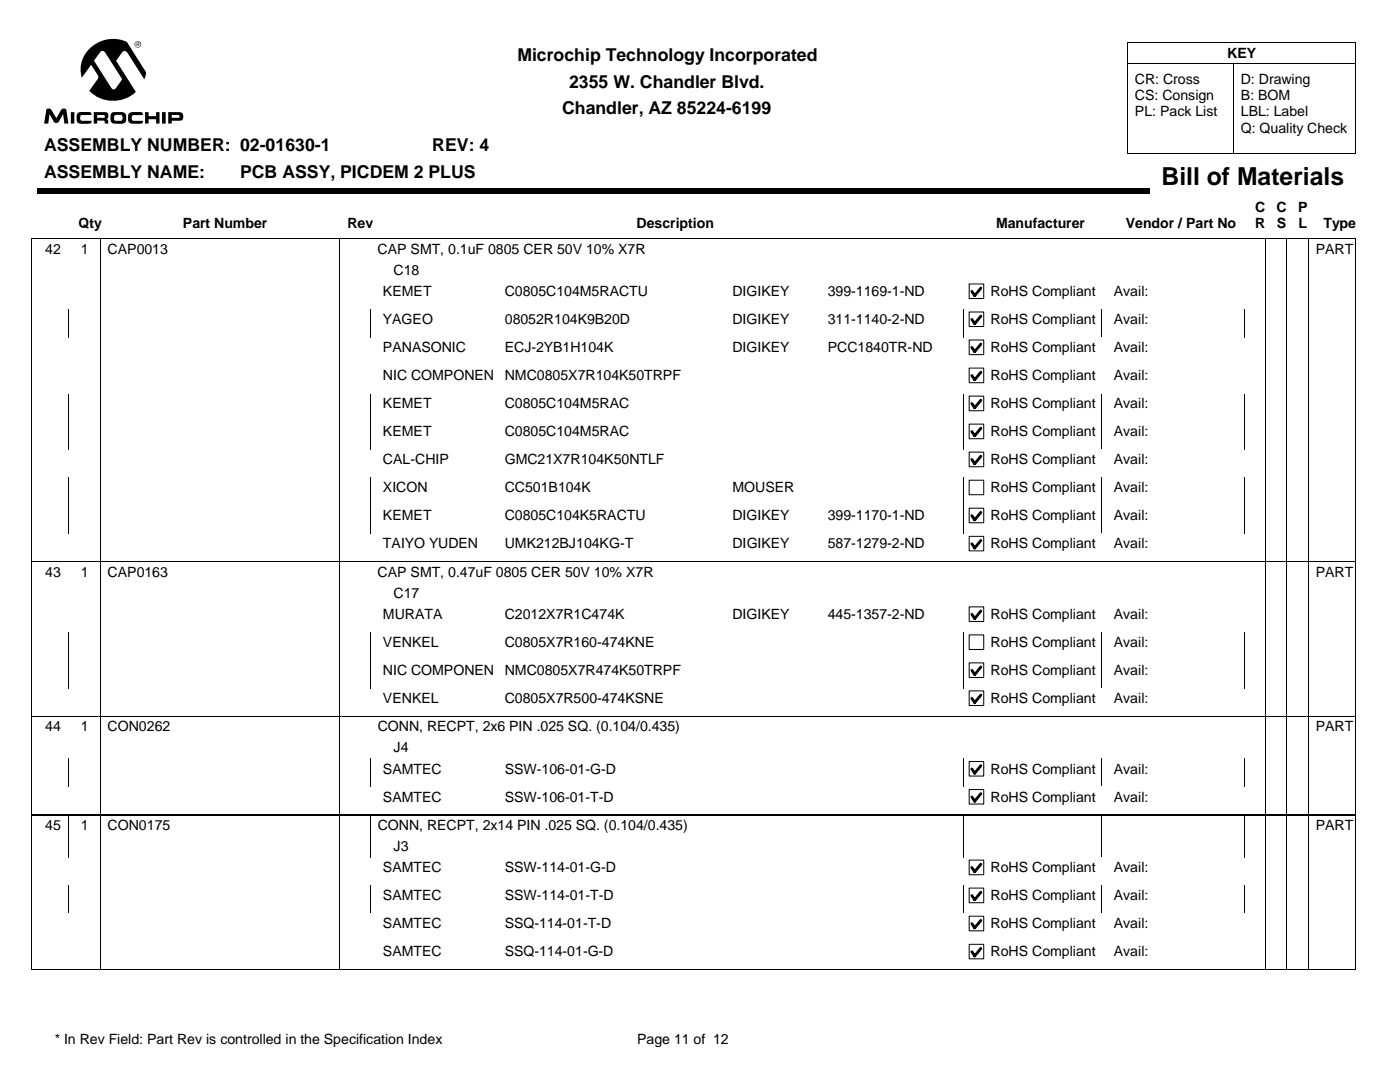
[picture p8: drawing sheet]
<svg xmlns="http://www.w3.org/2000/svg" width="279mm" height="216mm" viewBox="0 0 279 216" stroke-linecap="round" stroke-linejoin="round" font-family="sans-serif">
<g fill="#000">
<path d="M7.4 37.6h222v1.1h-222z"/>
<path d="M26.8 8.8a.7 .7 0 0 1 1.4 0 .7 .7 0 0 1-1.4 0zM33.6 22.4h2.1a.87 .87 0 0 1 .9 .7 .87 .87 0 0 1-.7 1h-1.6v.6h-.7zM32.3 22.4h.8v2.3h-.8zM18.1 9.5a6.7 6.7 0 0 1 7.2-1.1l3.8 6-.3 1.4-3.3-5.2a.63 .63 0 0 0-.6-.4 .63 .63 0 0 0-.6 .4l-1.1 1.5 3.9 6.3a6.7 6.7 0 0 1-9.3-.3l1.7-2.4 .1-.3-1.4-2.5-1.9 2.6a5.8 5.8 0 0 1 1.8-6zM29 22.4h.7v.8h1.5v-.8h.6v2.3h-.6v-.9h-1.5v.9h-.7zM25.8 22.6a3.7 3.7 0 0 1 2.4-.2l.2 .1 .1 .5h-1.8a.6 .6 0 0 0-.4 .5 .6 .6 0 0 0 .4 .6h1.8l-.1 .5-1 .1a2.11 2.11 0 0 1-1.7-.4 2.22 2.22 0 0 1 .1-1.7zM22.3 22.5l.7-.1a2.94 2.94 0 0 1 2 .2l.2 .3a1.42 1.42 0 0 1-.6 1.7l-.8 .1a1.77 1.77 0 0 1-1.6-.4 1.9 1.9 0 0 1 .1-1.8zM18.7 22.4h2.4a.77 .77 0 0 1 .5 .6 .77 .77 0 0 1-.3 .8 .7 .7 0 0 1 .3 .9h-.7l-.1-.5-.2-.1h-1.2v.6h-.7zM15.5 22.6a4 4 0 0 1 2.4-.2l.3 .1v.4h-1.8a.6 .6 0 0 0-.4 .6 .6 .6 0 0 0 .4 .6h1.9l-.2 .5-1.8 .1a.77 .77 0 0 1-1-.8v-1zM14.1 22.4h.7v2.3h-.7zM9.4 21.7h.5l.3 .1 1 1.8 1-1.7a.61 .61 0 0 1 1.1 .1l.4 2.7h-.9l-.2-1.9-.9 1.5-.3 .2-.6-.1-.9-1.6-.3 1.9h-.8zM26.9 8.8a.58 .58 0 0 0 1.1 0 .58 .58 0 0 0-1.1 0zM34.3 22.9v.6h1.4a.31 .31 0 0 0 .1-.3 .31 .31 0 0 0-.2-.3zM20 10.4l-1.2 1.7 3.3 5.3a.58 .58 0 0 0 .5 .4 .58 .58 0 0 0 .6-.3l1.2-1.7-3.5-5.4-.5-.2zM23 23l-.2 .2v.8l1.3 .1a.63 .63 0 0 0 .4-.6 .63 .63 0 0 0-.5-.6zM19.4 22.9v.6h1.3a.29 .29 0 0 0 .2-.3 .29 .29 0 0 0-.3-.3zM27.3 8.4l.5 .1v.2l-.2 .2 .3 .3h-.2l-.2-.3h-.1v.3h-.1zM27.4 8.5v.3l.3-.1v-.1z"/>
</g>
<path d="M225.1 12.7h45.5M225.1 8.5h45.5v22.2h-45.5M225.1 8.5v22.2M246.3 12.7v18M20.1 47.6v8.5M67.7 47.6v8.5M252.6 47.6v8.5M256.8 47.6v8.5M261.1 47.6v8.5M270.4 47.7l-264-.1v8.5M270.6 47.6v8.5" fill="none" stroke="#000" stroke-width=".2"/>
<path d="M193.4 56.7h2.9v2.9h-2.9z" fill="#fff"/>
<path d="M193.4 56.7h2.9v2.9h-2.9z" fill="none" stroke="#000" stroke-width=".2"/>
<path d="M195.7 57.5l-1.2 1.5-.5-.9" fill="none" stroke="#000" stroke-width=".56"/>
<path d="M197.4 56.1h22.4v4h-22.4z" fill="#fff"/>
<path d="M6.4 56.1v5.6M20.1 56.1v5.6M67.7 56.1v5.6M252.6 56.1v5.6M256.8 56.1v5.6M261.1 56.1v5.6M270.6 56.1v5.6" fill="none" stroke="#000" stroke-width=".2"/>
<path d="M193.4 62.3h2.9v2.9h-2.9z" fill="#fff"/>
<path d="M193.4 62.3h2.9v2.9h-2.9z" fill="none" stroke="#000" stroke-width=".2"/>
<path d="M195.7 63.1l-1.2 1.5-.5-.9" fill="none" stroke="#000" stroke-width=".56"/>
<path d="M197.4 61.7h22.4v4h-22.4z" fill="#fff"/>
<path d="M6.4 61.7v5.6M13.7 61.7v5.6M20.1 61.7v5.6M67.7 61.7v5.6M74 61.7v5.6M192.4 61.7v5.6M219.8 61.7v5.6M248.4 61.7v5.6M252.6 61.7v5.6M256.8 61.7v5.6M261.1 61.7v5.6M270.6 61.7v5.6" fill="none" stroke="#000" stroke-width=".2"/>
<path d="M193.4 67.9h2.9v2.9h-2.9z" fill="#fff"/>
<path d="M193.4 67.8h2.9v3h-2.9z" fill="none" stroke="#000" stroke-width=".2"/>
<path d="M195.7 68.7l-1.2 1.5-.5-.9" fill="none" stroke="#000" stroke-width=".56"/>
<path d="M197.4 67.3h22.4v4h-22.4z" fill="#fff"/>
<path d="M6.4 67.3v5.6M20.1 67.3v5.6M67.7 67.3v5.6M252.6 67.3v5.6M256.8 67.3v5.6M261.1 67.3v5.6M270.6 67.3v5.6" fill="none" stroke="#000" stroke-width=".2"/>
<path d="M193.4 73.5h2.9v2.9h-2.9z" fill="#fff"/>
<path d="M193.4 73.4h2.9v3h-2.9z" fill="none" stroke="#000" stroke-width=".2"/>
<path d="M195.7 74.3l-1.2 1.5-.5-.9" fill="none" stroke="#000" stroke-width=".56"/>
<path d="M197.4 72.9h22.4v4h-22.4z" fill="#fff"/>
<path d="M6.4 72.9v5.6M20.1 72.9v5.6M67.7 72.9v5.6M252.6 72.9v5.6M256.8 72.9v5.6M261.1 72.9v5.6M270.6 72.9v5.6" fill="none" stroke="#000" stroke-width=".2"/>
<path d="M193.4 79.1h2.9v2.9h-2.9z" fill="#fff"/>
<path d="M193.4 79h2.9v3h-2.9z" fill="none" stroke="#000" stroke-width=".2"/>
<path d="M195.7 79.9l-1.2 1.5-.5-.9" fill="none" stroke="#000" stroke-width=".56"/>
<path d="M197.4 78.5h22.4v4h-22.4z" fill="#fff"/>
<path d="M6.4 78.5v5.6M13.7 78.5v5.6M20.1 78.5v5.6M67.7 78.5v5.6M74 78.5v5.6M192.4 78.5v5.6M219.8 78.5v5.6M248.4 78.5v5.6M252.6 78.5v5.6M256.8 78.5v5.6M261.1 78.5v5.6M270.6 78.5v5.6" fill="none" stroke="#000" stroke-width=".2"/>
<path d="M193.4 84.6h2.9v2.9h-2.9z" fill="#fff"/>
<path d="M193.4 84.6h2.9v2.9h-2.9z" fill="none" stroke="#000" stroke-width=".2"/>
<path d="M195.7 85.4l-1.2 1.6-.5-.9" fill="none" stroke="#000" stroke-width=".56"/>
<path d="M197.4 84.1h22.4v4h-22.4z" fill="#fff"/>
<path d="M6.4 84.1v5.6M13.7 84.1v5.6M20.1 84.1v5.6M67.7 84.1v5.6M74 84.1v5.6M192.4 84.1v5.6M219.8 84.1v5.6M248.4 84.1v5.6M252.6 84.1v5.6M256.8 84.1v5.6M261.1 84.1v5.6M270.6 84.1v5.6" fill="none" stroke="#000" stroke-width=".2"/>
<path d="M193.4 90.2h2.9v2.9h-2.9z" fill="#fff"/>
<path d="M193.4 90.2h2.9v2.9h-2.9z" fill="none" stroke="#000" stroke-width=".2"/>
<path d="M195.7 91l-1.2 1.5-.5-.8" fill="none" stroke="#000" stroke-width=".56"/>
<path d="M197.4 89.7h22.4v4h-22.4z" fill="#fff"/>
<path d="M6.4 89.7v5.6M20.1 89.7v5.6M67.7 89.7v5.6M252.6 89.7v5.6M256.8 89.7v5.6M261.1 89.7v5.6M270.6 89.7v5.6" fill="none" stroke="#000" stroke-width=".2"/>
<path d="M193.4 95.8h2.9v2.9h-2.9z" fill="#fff"/>
<path d="M193.4 95.8h2.9v2.9h-2.9z" fill="none" stroke="#000" stroke-width=".2"/>
<path d="M197.4 95.3h22.4v4h-22.4z" fill="#fff"/>
<path d="M6.4 95.3v5.6M13.7 95.3v5.6M20.1 95.3v5.6M67.7 95.3v5.6M74 95.3v5.6M192.4 95.3v5.6M219.8 95.3v5.6M248.4 95.3v5.6M252.6 95.3v5.6M256.8 95.3v5.6M261.1 95.3v5.6M270.6 95.3v5.6" fill="none" stroke="#000" stroke-width=".2"/>
<path d="M193.4 101.4h2.9v2.9h-2.9z" fill="#fff"/>
<path d="M193.4 101.4h2.9v2.9h-2.9z" fill="none" stroke="#000" stroke-width=".2"/>
<path d="M195.7 102.2l-1.2 1.5-.5-.8" fill="none" stroke="#000" stroke-width=".56"/>
<path d="M197.4 100.9h22.4v4h-22.4z" fill="#fff"/>
<path d="M6.4 100.9v5.5M13.7 100.9v5.5M20.1 100.9v5.5M67.7 100.9v5.5M74 100.9v5.5M192.4 100.9v5.5M219.8 100.9v5.5M248.4 100.9v5.5M252.6 100.9v5.5M256.8 100.9v5.5M261.1 100.9v5.5M270.6 100.9v5.5" fill="none" stroke="#000" stroke-width=".2"/>
<path d="M193.4 107h2.9v2.9h-2.9z" fill="#fff"/>
<path d="M193.4 107h2.9v2.9h-2.9z" fill="none" stroke="#000" stroke-width=".2"/>
<path d="M195.7 107.8l-1.2 1.5-.5-.8" fill="none" stroke="#000" stroke-width=".56"/>
<path d="M197.4 106.5h22.4v4h-22.4z" fill="#fff"/>
<path d="M6.3 112.1h264.1M6.4 106.5v14.1M20.1 106.5v14.1M67.7 106.5v14.1M252.6 106.5v14.1M256.8 106.5v14.1M261.1 106.5v14.1M270.6 106.5v14.1" fill="none" stroke="#000" stroke-width=".2"/>
<path d="M193.4 121.1h2.9v2.9h-2.9z" fill="#fff"/>
<path d="M193.4 121.1h2.9v2.9h-2.9z" fill="none" stroke="#000" stroke-width=".2"/>
<path d="M195.7 121.9l-1.2 1.5-.5-.8" fill="none" stroke="#000" stroke-width=".56"/>
<path d="M197.4 120.6h22.4v3.9h-22.4z" fill="#fff"/>
<path d="M6.4 120.6v5.6M20.1 120.6v5.6M67.7 120.6v5.6M252.6 120.6v5.6M256.8 120.6v5.6M261.1 120.6v5.6M270.6 120.6v5.6" fill="none" stroke="#000" stroke-width=".2"/>
<path d="M193.4 126.7h2.9v2.9h-2.9z" fill="#fff"/>
<path d="M193.4 126.7h2.9v2.9h-2.9z" fill="none" stroke="#000" stroke-width=".2"/>
<path d="M197.4 126.2h22.4v3.9h-22.4z" fill="#fff"/>
<path d="M6.4 126.2v5.5M13.7 126.2v5.5M20.1 126.2v5.5M67.7 126.2v5.5M74 126.2v5.5M192.4 126.2v5.5M219.8 126.2v5.5M248.4 126.2v5.5M252.6 126.2v5.5M256.8 126.2v5.5M261.1 126.2v5.5M270.6 126.2v5.5" fill="none" stroke="#000" stroke-width=".2"/>
<path d="M193.4 132.3h2.9v2.9h-2.9z" fill="#fff"/>
<path d="M193.4 132.3h2.9v2.9h-2.9z" fill="none" stroke="#000" stroke-width=".2"/>
<path d="M195.7 133.1l-1.2 1.5-.5-.8" fill="none" stroke="#000" stroke-width=".56"/>
<path d="M197.4 131.7h22.4v4h-22.4z" fill="#fff"/>
<path d="M6.4 131.7v5.6M13.7 131.7v5.6M20.1 131.7v5.6M67.7 131.7v5.6M74 131.7v5.6M192.4 131.7v5.6M219.8 131.7v5.6M248.4 131.7v5.6M252.6 131.7v5.6M256.8 131.7v5.6M261.1 131.7v5.6M270.6 131.7v5.6" fill="none" stroke="#000" stroke-width=".2"/>
<path d="M193.4 137.9h2.9v2.9h-2.9z" fill="#fff"/>
<path d="M193.4 137.9h2.9v2.9h-2.9z" fill="none" stroke="#000" stroke-width=".2"/>
<path d="M195.7 138.7l-1.2 1.5-.5-.9" fill="none" stroke="#000" stroke-width=".56"/>
<path d="M197.4 137.3h22.4v4h-22.4z" fill="#fff"/>
<path d="M6.4 137.3v14.1M20.1 137.3v14.1M67.7 137.3v14.1M252.6 137.3v14.1M256.8 137.3v14.1M261.1 137.3v14.1M270.6 137.3v14.1M6.3 142.9h264.1" fill="none" stroke="#000" stroke-width=".2"/>
<path d="M193.4 152h2.9v2.9h-2.9z" fill="#fff"/>
<path d="M193.4 152h2.9v2.9h-2.9z" fill="none" stroke="#000" stroke-width=".2"/>
<path d="M195.7 152.8l-1.2 1.5-.5-.9" fill="none" stroke="#000" stroke-width=".56"/>
<path d="M197.4 151.4h22.4v4h-22.4z" fill="#fff"/>
<path d="M6.4 151.4v5.6M13.7 151.4v5.6M20.1 151.4v5.6M67.7 151.4v5.6M74 151.4v5.6M192.4 151.4v5.6M219.8 151.4v5.6M248.4 151.4v5.6M252.6 151.4v5.6M256.8 151.4v5.6M261.1 151.4v5.6M270.6 151.4v5.6" fill="none" stroke="#000" stroke-width=".2"/>
<path d="M193.4 157.6h2.9v2.8h-2.9z" fill="#fff"/>
<path d="M193.4 157.5h2.9v2.9h-2.9z" fill="none" stroke="#000" stroke-width=".2"/>
<path d="M195.7 158.4l-1.2 1.5-.5-.9" fill="none" stroke="#000" stroke-width=".56"/>
<path d="M197.4 157h22.4v4h-22.4z" fill="#fff"/>
<g fill="none" stroke="#000" stroke-width=".2">
<path d="M6.4 157v5.6h264M20.1 157v14.1M67.7 157v14.1M252.6 157v14.1M256.8 157v14.1M261.1 157v14.1M270.6 157v14.1M6.3 162.6h264.1M6.4 162.6v8.5M13.7 162.6v8.5M74 162.6v8.5M192.4 162.6v8.5"/>
<path d="M219.8 162.6v8.5M248.4 162.6v8.5"/>
</g>
<path d="M193.4 171.6h2.9v2.9h-2.9z" fill="#fff"/>
<path d="M193.4 171.6h2.9v2.9h-2.9z" fill="none" stroke="#000" stroke-width=".2"/>
<path d="M195.7 172.4l-1.2 1.5-.5-.8" fill="none" stroke="#000" stroke-width=".56"/>
<path d="M197.4 171.1h22.4v4h-22.4z" fill="#fff"/>
<path d="M6.4 171.1v5.6M20.1 171.1v5.6M67.7 171.1v5.6M252.6 171.1v5.6M256.8 171.1v5.6M261.1 171.1v5.6M270.6 171.1v5.6" fill="none" stroke="#000" stroke-width=".2"/>
<path d="M193.4 177.2h2.9v2.9h-2.9z" fill="#fff"/>
<path d="M193.4 177.2h2.9v2.9h-2.9z" fill="none" stroke="#000" stroke-width=".2"/>
<path d="M195.7 178l-1.2 1.5-.5-.8" fill="none" stroke="#000" stroke-width=".56"/>
<path d="M197.4 176.7h22.4v4h-22.4z" fill="#fff"/>
<path d="M6.4 176.7v5.5M13.7 176.7v5.5M20.1 176.7v5.5M67.7 176.7v5.5M74 176.7v5.5M192.4 176.7v5.5M219.8 176.7v5.5M248.4 176.7v5.5M252.6 176.7v5.5M256.8 176.7v5.5M261.1 176.7v5.5M270.6 176.7v5.5" fill="none" stroke="#000" stroke-width=".2"/>
<path d="M193.4 182.8h2.9v2.9h-2.9z" fill="#fff"/>
<path d="M193.4 182.8h2.9v2.9h-2.9z" fill="none" stroke="#000" stroke-width=".2"/>
<path d="M195.7 183.7l-1.2 1.4-.5-.8" fill="none" stroke="#000" stroke-width=".56"/>
<path d="M197.4 182.3h22.4v4h-22.4z" fill="#fff"/>
<path d="M6.4 182.3v5.6M20.1 182.3v5.6M67.7 182.3v5.6M252.6 182.3v5.6M256.8 182.3v5.6M261.1 182.3v5.6M270.6 182.3v5.6" fill="none" stroke="#000" stroke-width=".2"/>
<path d="M193.4 188.4h2.9v2.9h-2.9z" fill="#fff"/>
<path d="M193.4 188.4h2.9v2.9h-2.9z" fill="none" stroke="#000" stroke-width=".2"/>
<path d="M195.7 189.3l-1.2 1.5-.5-.9" fill="none" stroke="#000" stroke-width=".56"/>
<path d="M197.4 187.9h22.4v4h-22.4z" fill="#fff"/>
<path d="M6.4 187.9v5.6h264M20.1 187.9v5.6M67.7 187.9v5.6M252.6 187.9v5.6M256.8 187.9v5.6M261.1 187.9v5.6M270.6 187.9v5.6" fill="none" stroke="#000" stroke-width=".2"/>
<text font-size="4.9" x="231.8" y="36.9">Bill of Materials</text>
<g font-size="3.5">
<text x="103.3" y="12.2">Microchip Technology Incorporated</text>
<text x="113.6" y="17.5">2355 W. Chandler Blvd.</text>
<text x="112.2" y="22.8">Chandler, AZ 85224-6199</text>
<text x="8.8" y="30.2">ASSEMBLY NUMBER: 02-01630-1</text>
<text x="8.8" y="35.5">ASSEMBLY NAME:</text>
<text x="47.9" y="35.5">PCB ASSY, PICDEM 2 PLUS</text>
<text x="86.3" y="30.2">REV: 4</text>
</g>
<g font-size="2.8">
<text x="244.9" y="11.5">KEY</text>
<text x="226.5" y="16.7">CR: Cross</text>
<text x="247.6" y="16.7">D: Drawing</text>
<text x="226.5" y="20">CS: Consign</text>
<text x="226.5" y="23.2">PL: Pack List</text>
<text x="247.6" y="20">B: BOM</text>
<text x="247.6" y="23.2">LBL: Label</text>
<text x="247.6" y="26.5">Q: Quality Check</text>
<text x="15.7" y="45.4">Qty</text>
<text x="36.5" y="45.4">Part Number</text>
<text x="69.3" y="45.4">Rev</text>
<text x="127" y="45.4">Description</text>
<text x="198.8" y="45.4">Manufacturer</text>
<text x="224.7" y="45.4">Vendor / Part No</text>
<text x="250.5" y="42.2">C</text>
<text x="250.5" y="45.6">R</text>
<text x="254.7" y="42.2">C</text>
<text x="254.8" y="45.6">S</text>
<text x="259.1" y="42.2">P</text>
<text x="259.1" y="45.6">L</text>
<text x="264.1" y="45.4">Type</text>
<text x="9" y="50.6">42</text>
<text x="16.2" y="50.6">1</text>
<text x="21.5" y="50.6">CAP0013</text>
<text x="75.4" y="50.6">CAP SMT, 0.1uF 0805 CER 50V 10% X7R</text>
<text x="262.6" y="50.6">PART</text>
<text x="76.4" y="59.1">KEMET</text>
<text x="78.5" y="54.8">C18</text>
<text x="100.7" y="59.1">C0805C104M5RACTU</text>
<text x="146.2" y="59.1">DIGIKEY</text>
<text x="165.2" y="59.1">399-1169-1-ND</text>
<text x="197.7" y="59.1">RoHS Compliant</text>
<text x="222.3" y="59.1">Avail:</text>
<text x="76.4" y="64.7">YAGEO</text>
<text x="100.7" y="64.7">08052R104K9B20D</text>
<text x="146.2" y="64.7">DIGIKEY</text>
<text x="165.2" y="64.7">311-1140-2-ND</text>
<text x="197.7" y="64.7">RoHS Compliant</text>
<text x="222.3" y="64.7">Avail:</text>
<text x="76.4" y="70.3">PANASONIC</text>
<text x="100.7" y="70.3">ECJ-2YB1H104K</text>
<text x="146.2" y="70.3">DIGIKEY</text>
<text x="165.2" y="70.3">PCC1840TR-ND</text>
<text x="197.7" y="70.3">RoHS Compliant</text>
<text x="222.3" y="70.3">Avail:</text>
<text x="76.4" y="75.9">NIC COMPONEN</text>
<text x="100.7" y="75.9">NMC0805X7R104K50TRPF</text>
<text x="197.7" y="75.9">RoHS Compliant</text>
<text x="222.3" y="75.9">Avail:</text>
<text x="76.4" y="81.5">KEMET</text>
<text x="100.7" y="81.5">C0805C104M5RAC</text>
<text x="197.7" y="81.5">RoHS Compliant</text>
<text x="222.3" y="81.5">Avail:</text>
<text x="76.4" y="87.1">KEMET</text>
<text x="100.7" y="87.1">C0805C104M5RAC</text>
<text x="197.7" y="87.1">RoHS Compliant</text>
<text x="222.3" y="87.1">Avail:</text>
<text x="76.4" y="92.6">CAL-CHIP</text>
<text x="100.7" y="92.6">GMC21X7R104K50NTLF</text>
<text x="197.7" y="92.6">RoHS Compliant</text>
<text x="222.3" y="92.6">Avail:</text>
<text x="76.4" y="98.2">XICON</text>
<text x="100.7" y="98.2">CC501B104K</text>
<text x="146.2" y="98.2">MOUSER</text>
<text x="197.7" y="98.2">RoHS Compliant</text>
<text x="222.3" y="98.2">Avail:</text>
<text x="76.4" y="103.8">KEMET</text>
<text x="100.7" y="103.8">C0805C104K5RACTU</text>
<text x="146.2" y="103.8">DIGIKEY</text>
<text x="165.2" y="103.8">399-1170-1-ND</text>
<text x="197.7" y="103.8">RoHS Compliant</text>
<text x="222.3" y="103.8">Avail:</text>
<text x="76.4" y="109.4">TAIYO YUDEN</text>
<text x="100.7" y="109.4">UMK212BJ104KG-T</text>
<text x="146.2" y="109.4">DIGIKEY</text>
<text x="165.2" y="109.4">587-1279-2-ND</text>
<text x="197.7" y="109.4">RoHS Compliant</text>
<text x="222.3" y="109.4">Avail:</text>
<text x="9" y="115">43</text>
<text x="16.2" y="115">1</text>
<text x="21.5" y="115">CAP0163</text>
<text x="75.4" y="115">CAP SMT, 0.47uF 0805 CER 50V 10% X7R</text>
<text x="78.5" y="119.3">C17</text>
<text x="262.6" y="115">PART</text>
<text x="76.4" y="123.5">MURATA</text>
<text x="100.7" y="123.5">C2012X7R1C474K</text>
<text x="146.2" y="123.5">DIGIKEY</text>
<text x="165.2" y="123.5">445-1357-2-ND</text>
<text x="197.7" y="123.5">RoHS Compliant</text>
<text x="222.3" y="123.5">Avail:</text>
<text x="76.4" y="129.1">VENKEL</text>
<text x="100.7" y="129.1">C0805X7R160-474KNE</text>
<text x="197.7" y="129.1">RoHS Compliant</text>
<text x="222.3" y="129.1">Avail:</text>
<text x="76.4" y="134.7">NIC COMPONEN</text>
<text x="100.7" y="134.7">NMC0805X7R474K50TRPF</text>
<text x="197.7" y="134.7">RoHS Compliant</text>
<text x="222.3" y="134.7">Avail:</text>
<text x="76.4" y="140.3">VENKEL</text>
<text x="100.7" y="140.3">C0805X7R500-474KSNE</text>
<text x="197.7" y="140.3">RoHS Compliant</text>
<text x="222.3" y="140.3">Avail:</text>
<text x="9" y="145.9">44</text>
<text x="16.2" y="145.9">1</text>
<text x="21.5" y="145.9">CON0262</text>
<text x="75.4" y="145.9">CONN, RECPT, 2x6 PIN .025 SQ. (0.104/0.435)</text>
<text x="262.6" y="145.9">PART</text>
<text x="76.4" y="154.4">SAMTEC</text>
<text x="78.5" y="150.1">J4</text>
<text x="100.7" y="154.4">SSW-106-01-G-D</text>
<text x="197.7" y="154.4">RoHS Compliant</text>
<text x="222.3" y="154.4">Avail:</text>
<text x="76.4" y="160">SAMTEC</text>
<text x="100.7" y="160">SSW-106-01-T-D</text>
<text x="197.7" y="160">RoHS Compliant</text>
<text x="222.3" y="160">Avail:</text>
<text x="9" y="165.6">45</text>
<text x="16.2" y="165.6">1</text>
<text x="21.5" y="165.6">CON0175</text>
<text x="75.4" y="165.6">CONN, RECPT, 2x14 PIN .025 SQ. (0.104/0.435)</text>
<text x="262.6" y="165.6">PART</text>
<text x="78.5" y="169.8">J3</text>
<text x="76.4" y="174.1">SAMTEC</text>
<text x="76.4" y="179.6">SAMTEC</text>
<text x="100.7" y="174.1">SSW-114-01-G-D</text>
<text x="100.7" y="179.6">SSW-114-01-T-D</text>
<text x="197.7" y="174.1">RoHS Compliant</text>
<text x="197.7" y="179.6">RoHS Compliant</text>
<text x="222.3" y="174.1">Avail:</text>
<text x="222.3" y="179.6">Avail:</text>
<text x="76.4" y="185.3">SAMTEC</text>
<text x="100.7" y="185.3">SSQ-114-01-T-D</text>
<text x="197.7" y="185.3">RoHS Compliant</text>
<text x="222.3" y="185.3">Avail:</text>
<text x="76.4" y="190.8">SAMTEC</text>
<text x="100.7" y="190.8">SSQ-114-01-G-D</text>
<text x="197.7" y="190.8">RoHS Compliant</text>
<text x="222.3" y="190.8">Avail:</text>
<text x="10.9" y="208.4">* In Rev Field: Part Rev is controlled in the Specification Index</text>
<text x="127.2" y="208.4">Page 11 of 12</text>
</g>
</svg>
